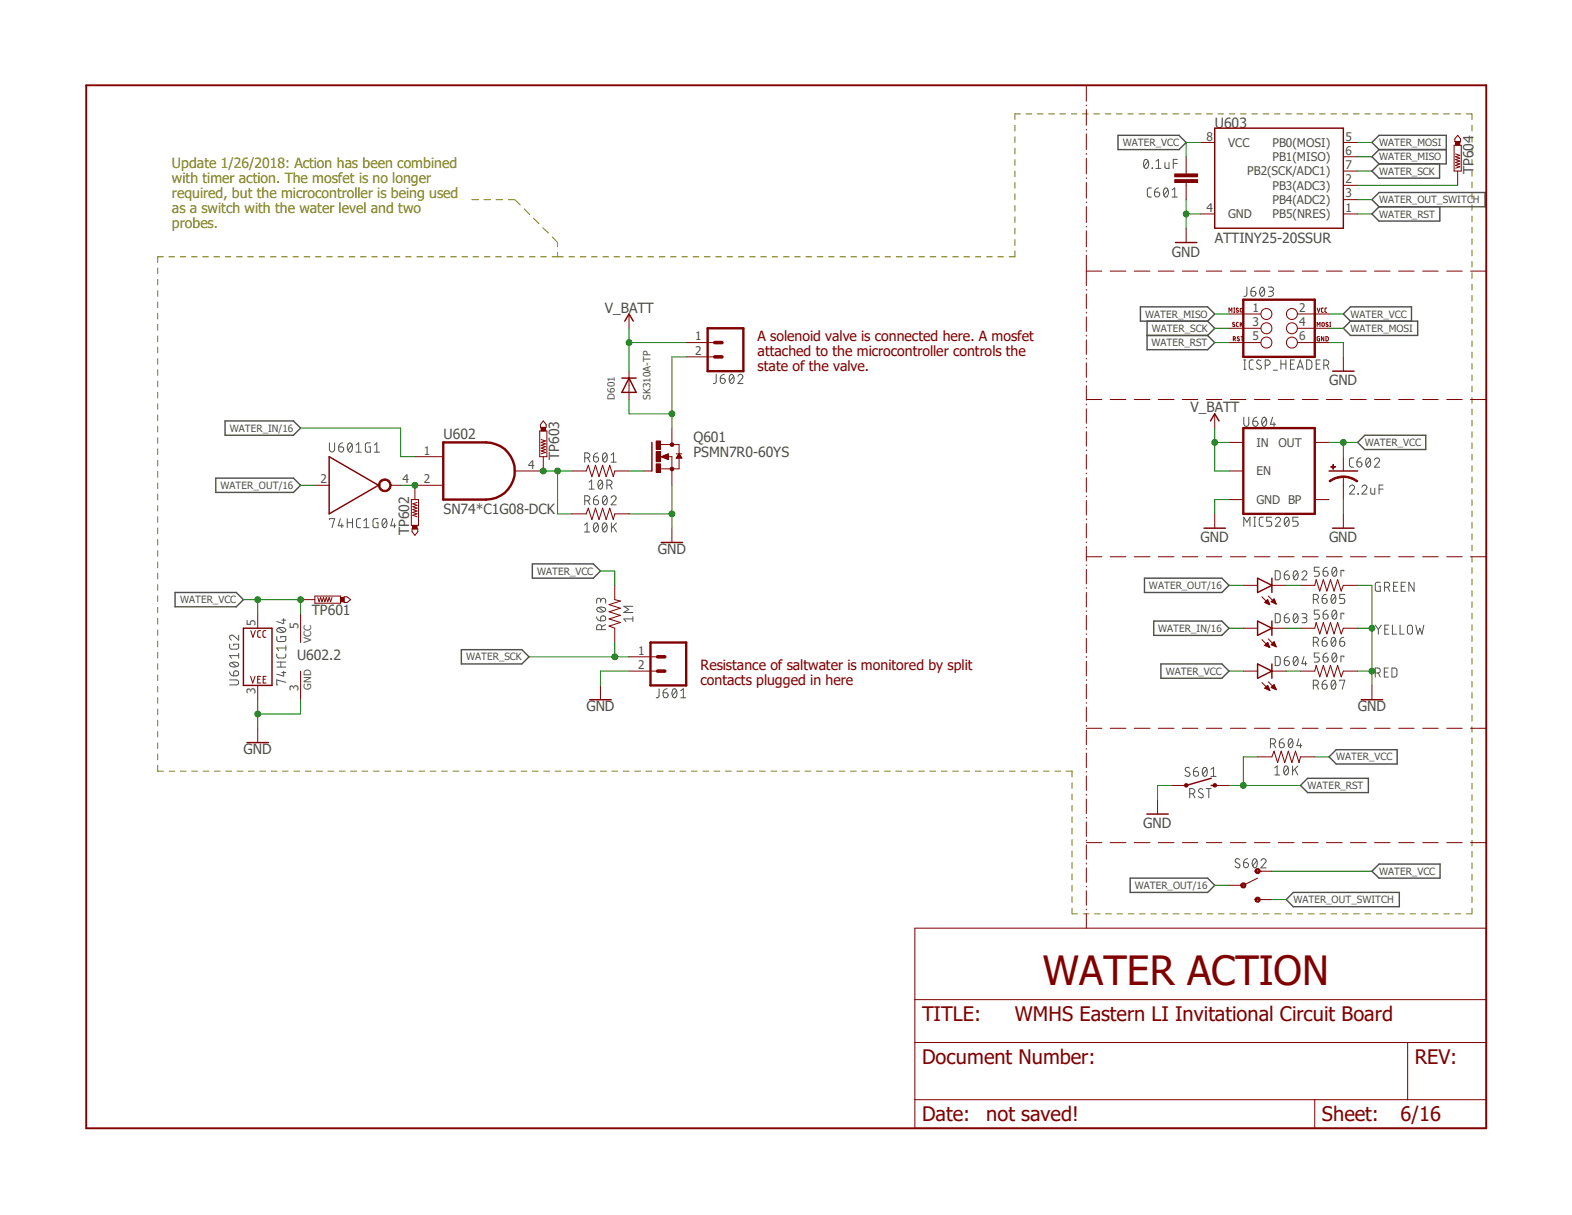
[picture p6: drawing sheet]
<svg xmlns="http://www.w3.org/2000/svg" width="279mm" height="216mm" viewBox="0 0 279 216" stroke-linecap="round" stroke-linejoin="round" font-family="sans-serif">
<path d="M14.8 14.8l249.7 186.2M264.5 14.8l-249.7 186.2" fill="none" stroke="#fff" stroke-width=".18"/>
<g fill="none" stroke="#808000" stroke-width=".18">
<path d="M83.9 35.5h1.1M86 35.5h1.2M88.2 35.5h1.1M90.3 35.5h1.2l1 .9M93.2 37.1l.9 1M94.8 38.8l1 1M180.4 22.3v1M180.4 24.3v1M180.4 26.3v1M180.4 28.4v1M180.4 30.4v1M180.4 32.4v1"/>
<path d="M180.4 34.5v1M180.4 36.5v1M180.4 38.5v1M181.4 20.2h-1v1.1M182.4 20.2h1M184.4 20.2h1M186.4 20.2h1M188.4 20.2h1M190.4 20.2h1M192.4 20.2h1M194.4 20.2h1M196.4 20.2h1"/>
<path d="M198.4 20.2h1M200.4 20.2h1M202.4 20.2h1.1M204.4 20.2h1M206.5 20.2h.9M208.4 20.2h1.1M210.4 20.2h1.1M212.5 20.2h1M214.5 20.2h1M216.5 20.2h1M218.5 20.2h1M220.5 20.2h1"/>
<path d="M222.5 20.2h1M224.5 20.2h1M226.5 20.2h1M228.5 20.2h1M230.5 20.2h1M232.5 20.2h1.1M234.5 20.2h1M236.6 20.2h.9M238.5 20.2h1.1M240.5 20.2h1.1M242.6 20.2h.9M244.6 20.2h1"/>
<path d="M246.5 20.2h1.1M248.6 20.2h1M250.6 20.2h1M252.6 20.2h1M254.6 20.2h1M256.6 20.2h1M258.6 20.2h1M260.6 20.2h1v1.1M261.6 22.3v1M261.6 24.3v1M261.6 26.3v1M261.6 28.3v1"/>
<path d="M261.6 30.3v1M261.6 32.3v1.1M261.6 34.3v1M261.6 36.4v1M261.6 38.4v1M28 47.6v1M28 49.7v.9M28 51.6v1.1M28 53.7v1M28 55.7v1M28 57.7v1M28 59.7v1"/>
<path d="M29 45.6h-1v1.1M30 45.6h1M32 45.6h1M34 45.6h1.1M36 45.6h1M38 45.6h1M40 45.6h1M42 45.6h1.1M44 45.6h1M46.1 45.6h.9M48 45.6h1.1M50 45.6h1.1"/>
<path d="M52.1 45.6h.9M54.1 45.6h1M56 45.6h1.1M58 45.6h1.1M60.1 45.6h.9M62.1 45.6h1M64.1 45.6h1M66.1 45.6h1M68.1 45.6h1M70.1 45.6h1M72.1 45.6h1M74.1 45.6h1"/>
<path d="M76.1 45.6h1M78.1 45.6h1M80.1 45.6h1M82.1 45.6h1M84.1 45.6h1M86.1 45.6h1M88.1 45.6h1M90.1 45.6h1M92.1 45.6h1M94.1 45.6h1M96.1 45.6h1M96.5 40.5l1 .9"/>
<path d="M98.1 45.6h2M98.2 42.1l.9 1v.8M99.1 44.9v.7M101.1 45.6h1M103.1 45.6h1M105.1 45.6h1M107.1 45.6h1.1M109.1 45.6h1.1M111.2 45.6h.9M113.2 45.6h1M115.1 45.6h1.1M117.2 45.6h1"/>
<path d="M119.2 45.6h1M121.2 45.6h1M123.2 45.6h1M125.2 45.6h1M127.2 45.6h1M129.2 45.6h1M131.2 45.6h1M133.2 45.6h1M135.2 45.6h1M137.2 45.6h1M139.2 45.6h1.1M141.2 45.6h1"/>
<path d="M143.3 45.6h1M145.2 45.6h1.1M147.3 45.6h1M149.3 45.6h1M151.3 45.6h1M153.3 45.6h1M155.3 45.6h1M157.3 45.6h1M159.3 45.6h1M161.3 45.6h1M163.3 45.6h1M165.3 45.6h1"/>
<path d="M167.3 45.6h1M169.3 45.6h1M171.3 45.6h1M173.4 45.6h.9M175.3 45.6h1.1M177.3 45.6h1.1M180.4 40.6v1M180.4 42.5v1.1M180.4 44.6v1h-1M261.6 40.4v1M261.6 42.4v1M261.6 44.4v1.1"/>
<path d="M261.6 46.4v1.1M261.6 48.5v1M261.6 50.5v1M261.6 52.5v1M261.6 54.5v1M261.6 56.5v1M261.6 58.5v1.1M28 61.7v1M28 63.7v1M28 65.7v1M28 67.7v1M28 69.7v1"/>
<path d="M28 71.8v.9M28 73.7v1.1M28 75.7v1.1M28 77.8v1M28 79.8v1M261.6 60.6v1M261.6 62.6v1M261.6 64.6v1M261.6 66.6v1M261.6 68.6v1M261.6 70.7v1M261.6 72.7v1"/>
<path d="M261.6 74.7v1M261.6 76.7v1M261.6 78.7v1M28 81.8v1M28 83.8v1M28 85.8v1M28 87.8v1M28 89.8v1M28 91.8v1M28 93.8v1M28 95.8v1.1M28 97.8v1"/>
<path d="M28 99.9v1M261.6 80.7v1M261.6 82.8v1M261.6 84.8v1M261.6 86.8v1M261.6 88.8v1M261.6 90.8v1M261.6 92.8v1.1M261.6 94.8v1.1M261.6 96.9v1M261.6 98.9v1M28 101.9v1"/>
<path d="M28 103.9v1M28 105.9v1M28 107.9v1M28 109.9v1M28 111.9v1M28 113.9v1M28 115.9v1M28 117.9v1.1M28 119.9v1M261.6 100.9v1M261.6 102.9v1M261.6 104.9v1.1"/>
<path d="M261.6 106.9v1M261.6 109v1M261.6 111v1M261.6 113v1M261.6 115v1M261.6 117v1M261.6 119v1.1M28 122v1M28 124v1M28 126v1M28 128v1M28 130v1"/>
<path d="M28 132v1M28 134v1M28 136v1h1M30.1 137h1M32 137h1.1M34.1 137h1M36.1 137h1M38.1 137h1M40.1 137h1M42.2 137h1M44.2 137h1M46.2 137h1"/>
<path d="M48.2 137h1M50.2 137h1M52.2 137h1.1M54.3 137h1M56.3 137h1M58.3 137h1M60.3 137h1M62.3 137h1.1M64.3 137h1.1M66.4 137h1M68.4 137h1M70.4 137h1"/>
<path d="M72.4 137h1M74.5 137h1M76.5 137h1M78.5 137h1M80.5 137h1M82.5 137h1M84.5 137h1.1M86.6 137h1M88.6 137h1M90.6 137h1M92.6 137h1M94.6 137h1"/>
<path d="M96.6 137h1.1M98.7 137h1M100.7 137h1M102.7 137h1M104.7 137h1M106.7 137h1.1M108.8 137h1M110.8 137h1M112.8 137h1M114.8 137h1M116.8 137h1.1M118.9 137h1"/>
<path d="M120.9 137h1M122.9 137h1M124.9 137h1M126.9 137h1M128.9 137h1.1M131 137h1M133 137h1M135 137h1M137 137h1M139 137h1M141.1 137h1M143.1 137h1"/>
<path d="M145.1 137h1M147.1 137h1M149.1 137h1.1M151.2 137h1M153.2 137h1M155.2 137h1M157.2 137h1M159.2 137h1M161.2 137h1.1M163.3 137h1M165.3 137h1M167.3 137h1"/>
<path d="M169.3 137h1M171.3 137h1M173.4 137h1M175.4 137h1M177.4 137h1M179.4 137h1M181.4 137h1.1M183.4 137h1M185.5 137h1M187.5 137h1M189.5 137h1v1M190.5 139.1v1"/>
<path d="M261.6 121.1v1M261.6 123.1v1M261.6 125.1v1M261.6 127.1v1M261.6 129.1v1M261.6 131.1v1.1M261.6 133.2v1M261.6 135.2v1M261.6 137.2v1M261.6 139.2v1M190.5 141.1v1M190.5 143.1v1"/>
<path d="M190.5 145.2v1M190.5 147.2v1M190.5 149.2v1M190.5 151.2v1.1M190.5 153.2v1.1M190.5 155.3v1M190.5 157.3v1.1M190.5 159.3v1.1M261.6 141.2v1M261.6 143.3v1M261.6 145.2v1.1M261.6 147.3v1"/>
<path d="M261.6 149.3v1M261.6 151.3v1M261.6 153.3v1M261.6 155.4v1M261.6 157.4v1M261.6 159.4v1M190.5 161.4v1h1M192.5 162.4h1M194.5 162.4h1M196.5 162.4h1M198.5 162.4h1M200.5 162.4h1"/>
<path d="M202.5 162.4h1M204.6 162.4h.9M206.5 162.4h1.1M208.5 162.4h1M210.6 162.4h.9M212.6 162.4h1M214.5 162.4h1.1M216.6 162.4h1M218.6 162.4h1M220.6 162.4h1M222.5 162.4h1.1M224.6 162.4h1"/>
<path d="M226.6 162.4h1M228.6 162.4h1M230.6 162.4h1M232.6 162.4h1M234.6 162.4h1M236.6 162.4h1M238.6 162.4h1M240.6 162.4h1M242.6 162.4h1M244.6 162.4h1M246.6 162.4h1M248.6 162.4h1"/>
<path d="M250.6 162.4h1M252.6 162.4h1M254.6 162.4h1M256.6 162.4h1M258.6 162.4h1M261.6 161.4v1h-1"/>
</g>
<g fill="none" stroke="#505050" stroke-width=".18">
<path d="M203.5 28.4l.2-.1a.93 .93 0 0 1 0 1.6 .74 .74 0 0 1-.4-1.1zM204 28.7l-.7 .9M204.6 33.4h-.5l-.2 .3 .1 1.1 .1 .2h.5M204.8 29.8l.1 .1zM205.2 34.1l.7 .1a.46 .46 0 0 1 0 .8 .46 .46 0 0 1-.7-.5zM205.4 29.9h.9M205.4 28.7l.5-.4v1.6M205.9 33.4a.72 .72 0 0 0-.7 .7M207 33.4h.2a.82 .82 0 0 1 .4 1.1l-.2 .5h-.2a.82 .82 0 0 1-.4-1.1zM207.1 28.9v.8l.2 .2h.5v-1M207.6 33.7l-.8 1M208.3 35h1"/>
<path d="M208.3 33.7l.5-.3v1.6M208.5 29h.8M209.3 28.3h-.8v1.6M221.6 51v1.3a.4 .4 0 0 1-.5 .4M222.3 51.8h.8a.47 .47 0 0 1 0 .7 .47 .47 0 0 1-.7 0zM223.1 51a.72 .72 0 0 0-.8 .8M224.2 51.1l.1-.1a.96 .96 0 0 1 0 1.7 .98 .98 0 0 1-.1-1.6zM224.7 51.4l-.7 .9M225.4 51h.6a.38 .38 0 0 1 .4 .4 .38 .38 0 0 1-.4 .4h-.4M225.9 51.8a.44 .44 0 0 1 .4 .7l-.4 .2h-.5M58.5 78.7v1.2a.47 .47 0 0 0 .5 .4 .47 .47 0 0 0 .5-.4v-1.2M60.2 79.4h.5a.44 .44 0 0 1 .4 .5 .44 .44 0 0 1-.5 .4 .44 .44 0 0 1-.4-.4z"/>
<path d="M60.9 78.7a.72 .72 0 0 0-.7 .7M61.9 78.9l.3-.2a.96 .96 0 0 1 0 1.6 1.03 1.03 0 0 1-.3-1.4zM62.6 79.1l-.8 .9M63.3 79.1l.5-.4v1.6M65.8 78.7h-.7l-.2 .4 .1 1 .3 .2h.5v-.9h-.3M66.5 79.1l.5-.4v1.6M127.3 66.5v1.3a.38 .38 0 0 1-.5 .4M128 67.2h.6a.46 .46 0 0 1 .3 .5 .46 .46 0 0 1-.4 .4 .46 .46 0 0 1-.5-.4zM128.7 66.5a.72 .72 0 0 0-.7 .7M129.8 66.6l.2-.1a1.02 1.02 0 0 1 0 1.7 1.02 1.02 0 0 1-.2-1.6zM130.4 66.9l-.7 .9M131.1 66.9a.43 .43 0 0 1 .7-.3 .43 .43 0 0 1 .1 .6l-.8 1h.9"/>
<path d="M221.1 74.1v1.2a.45 .45 0 0 0 .3 .4 .45 .45 0 0 0 .5-.2l.1-1.4M221.1 65.6h.3M221.1 64h.3M221.2 64v1.6M222.7 74.8h.5a.46 .46 0 0 1 .4 .5 .46 .46 0 0 1-.5 .4 .46 .46 0 0 1-.4-.4zM222.8 64h-.6l-.2 .3 .1 1.1 .1 .2h.6M223.4 74.1a.72 .72 0 0 0-.7 .7M224.1 64.1l-.4-.1a.37 .37 0 0 0-.3 .2 .37 .37 0 0 0 .1 .4l.5 .3a.37 .37 0 0 1 .2 .4 .37 .37 0 0 1-.3 .3l-.6-.2M224.5 74.2l.2-.1a1.02 1.02 0 0 1 0 1.7 1.02 1.02 0 0 1-.2-1.6zM224.9 64.9h.4a.47 .47 0 0 0 .5-.5 .47 .47 0 0 0-.5-.4h-.4v1.6M225 74.5l-.7 .9M226.2 74.1l-.4 1.3h.9"/>
<path d="M226.3 65.8h.7M226.4 75.1v.7M227.7 64v1.6M227.7 64.7h.9M228.6 64v1.6M229.4 64.7h.5M230.1 64h-.7v1.6h.7M230.5 65.6l.6-1.6 .5 1.6M230.7 65.2h.8M232.2 64l.7 .1 .3 .3v.8l-.1 .2-.4 .2h-.5zM233.9 64.7h.6M234.7 64h-.8v1.6h.8"/>
<path d="M235.3 64.9h.5a.47 .47 0 0 0 .4-.5 .47 .47 0 0 0-.4-.4h-.5v1.6M235.8 64.9l.4 .7M58.5 92.3v-.1h1l-.5 1.6M60.5 92.2l-.4 1.2h.9M60.7 93v.8M61.7 92.2v1.6M61.7 92.9h1M62.7 92.2v1.6M63.3 80.3h.9M64.1 92.2h-.6l-.1 .3v1.1l.3 .2h.4M64.6 93.8h1M64.6 92.5l.5-.3v1.6"/>
<path d="M66.5 80.3h.9M67.2 92.2h-.6l-.3 .1v1.1l.2 .3 .7 .1v-.9h-.3M68.2 92.2h.1a.74 .74 0 0 1 .4 1.1l-.2 .4-.2 .1a.98 .98 0 0 1-.1-1.6zM68.7 92.5l-.7 .9M69.8 92.2l-.3 1.2h.9M70.1 93v.8M103.9 93.3l.5-.4v1.6M103.9 94.5h.9M103.9 81.4h.5a.44 .44 0 0 0 .4-.7l-.4-.2h-.5v1.6M103.9 89h.5a.45 .45 0 0 0 .4-.4 .45 .45 0 0 0-.2-.5h-.7v1.6M104.5 81.4l.4 .7M104.5 89l.4 .7"/>
<path d="M104.7 85.7l.5-.4v1.6M104.7 86.9h.9M105.5 81.2h.5a.46 .46 0 0 1 .4 .5 .46 .46 0 0 1-.5 .4 .46 .46 0 0 1-.4-.4zM105.5 88.8h.5a.46 .46 0 0 1 .4 .5 .46 .46 0 0 1-.5 .4 .46 .46 0 0 1-.4-.4zM105.7 93l.2-.1a.82 .82 0 0 1 .4 1.1l-.2 .5h-.2a.74 .74 0 0 1-.4-1.1zM106.2 80.5a.72 .72 0 0 0-.7 .7M106.2 88.1a.72 .72 0 0 0-.7 .7M106.3 93.3l-.8 .9M106.4 85.5l.3-.2a.98 .98 0 0 1 0 1.6 .74 .74 0 0 1-.4-1.1zM107.1 85.7l-.8 .9M107.2 80.7l.3-.2a1.02 1.02 0 0 1 0 1.6 1.08 1.08 0 0 1-.3-1.4zM107.3 93l.2-.1a.98 .98 0 0 1 0 1.6 .74 .74 0 0 1-.4-1.1z"/>
<path d="M107.3 88.2l.2-.1a.98 .98 0 0 1 0 1.6 .74 .74 0 0 1-.4-1.1zM107.8 93.3l-.7 .9M107.9 86.2h.4a.44 .44 0 0 0 .4-.7l-.4-.2h-.4v1.6M107.9 80.9l-.8 .8M107.9 88.5l-.8 .9M108.4 86.2l.4 .7M108.6 88.5a.44 .44 0 0 1 .6-.4 .44 .44 0 0 1 .2 .7l-.8 .9h.9M108.6 80.9l.5-.4v1.6M108.6 82.1h.9M108.7 92.9v1.6M109 93.6l.6 .9M109.6 92.9l-.9 1"/>
<path d="M221.1 93.5v-1.6l.5 .9 .6-.9v1.6M222.8 93.5h.4M222.8 91.9h.4M223 91.9v1.6M224.5 91.9h-.5l-.2 .4 .1 1 .1 .2h.5M226 91.9h-.9v.7h.6a.46 .46 0 0 1 .3 .5 .46 .46 0 0 1-.3 .4h-.6M226.7 92.3a.44 .44 0 0 1 .6-.4 .44 .44 0 0 1 .2 .7l-.8 .9h.9M228.5 91.9h.2a.74 .74 0 0 1 .4 1.1l-.2 .5h-.2a.98 .98 0 0 1-.2-1.6zM229.1 92.3l-.8 .9M230.7 91.9h-.9v.7h.5a.45 .45 0 0 1 .4 .5 .45 .45 0 0 1-.4 .4h-.5M239.9 86.6a.44 .44 0 0 1 .6-.4 .44 .44 0 0 1 .1 .7l-.7 .9h.8M240.6 81.4h-.6l-.1 .3v1.1l.3 .2h.4"/>
<path d="M241.2 82.1h.5a.46 .46 0 0 1 .4 .5 .46 .46 0 0 1-.5 .4 .46 .46 0 0 1-.4-.5zM241.3 87.7l.1 .1zM241.9 81.4a.72 .72 0 0 0-.7 .7M242.1 86.6a.44 .44 0 0 1 .6-.4 .44 .44 0 0 1 .1 .7l-.7 .9h.9M242.9 81.6l.3-.2a.96 .96 0 0 1 0 1.6 1.03 1.03 0 0 1-.3-1.4zM243.5 81.7l-.7 .9M243.6 86.7v.8l.2 .3h.5v-1.1M244.3 81.7a.44 .44 0 0 1 .6-.3 .44 .44 0 0 1 .2 .7l-.8 .9h.9M245.1 86.9h.7M245.8 86.2h-.7v1.6M40.8 119.4a.72 .72 0 0 0 .7 .7M40.8 114.5l.1 .7 .1 .1 1 .1 .4-.2v-.7h-.9v.2"/>
<path d="M40.9 117.9l.7-.3a.58 .58 0 0 1 .8 .7l-.8 .2a.58 .58 0 0 1-.7-.6zM41.1 117.7l.9 .7M41.6 119.4a.46 .46 0 0 1 .8 0 .46 .46 0 0 1-.4 .7h-.5zM42.4 112.9v.8l-.9-.7a.45 .45 0 0 0-.7 .1 .45 .45 0 0 0 .3 .6M42.4 116.5h-1.6l.3 .5M42.4 116.1v.9M49.2 116.2v.6l.3 .1h1.1l.2-.1v-.6M49.2 113.1v.5l.2 .4h1l.4-.2v-.7h-.9v.3M49.2 117.6h1.6M49.2 118.5h1.6M49.2 111.8a1.09 1.09 0 0 1 1.6 .1 1.02 1.02 0 0 1-1.6 .2zM49.5 111.6l.9 .7"/>
<path d="M49.9 117.6v.9M50.1 119.5h.7M50.1 110.2h.7M50.4 119.3v.8l-1.2-.3M50.4 109.9v.9l-1.2-.4M50.8 114.7v.9M50.8 115.1h-1.6l.3 .5M106 109.6a.72 .72 0 0 0 .8 .7M106.3 108l.5-.1a.58 .58 0 0 1 .8 .6 1.09 1.09 0 0 1-1.6-.2zM106.4 107.9l.9 .8M106.8 106.8l.2-.4a.44 .44 0 0 1 .7 .4v.4M106.8 107l-.1-.5a.37 .37 0 0 0-.4-.2 .37 .37 0 0 0-.3 .4v.5"/>
<path d="M106.8 109.6a.46 .46 0 0 1 .8 0 .46 .46 0 0 1-.4 .7h-.4zM106.9 111.9v-.7a.46 .46 0 0 0-.5-.2 .46 .46 0 0 0-.4 .4v.5h1.7M107.7 111l-.8 .3M112.5 110h-1.6l.4 .4M112.5 109.6v.8M112.5 107.7h-1.6l.9 .6-.9 .5h1.6M226.7 116.7h.6a1.3 1.3 0 0 1 .2 1.4l-.2 .1-.6 .1zM226.7 109.1h.6a1.3 1.3 0 0 1 .2 1.3l-.2 .2-.6 .1zM226.7 101.4l.6 .1a1.25 1.25 0 0 1 0 1.5h-.6zM228.3 117.4h.7a.46 .46 0 0 1-.1 .8 .46 .46 0 0 1-.6-.4zM228.3 109.8h.5a.46 .46 0 0 1 .4 .5 .46 .46 0 0 1-.5 .4 .46 .46 0 0 1-.4-.5zM228.3 102.2h.5a.46 .46 0 0 1 .4 .5 .46 .46 0 0 1-.5 .4 .46 .46 0 0 1-.4-.5z"/>
<path d="M229 116.7a.72 .72 0 0 0-.7 .7M229 109.1a.72 .72 0 0 0-.7 .7M229 101.4a.72 .72 0 0 0-.7 .8M230.1 116.7h.2a.98 .98 0 0 1 0 1.6 .74 .74 0 0 1-.4-1.1zM230.1 109.1h.2a.98 .98 0 0 1 0 1.6 .74 .74 0 0 1-.4-1.1zM230.1 101.5l.2-.1a.98 .98 0 0 1 0 1.6 .74 .74 0 0 1-.4-1.1zM230.6 117l-.7 .9M230.6 109.4l-.7 .9M230.6 101.8l-.7 .9M231.4 109.1h.7a.37 .37 0 0 1 .2 .4 .37 .37 0 0 1-.4 .3h-.3M231.4 101.8a.45 .45 0 0 1 .6-.4 .45 .45 0 0 1 .2 .8l-.8 .8h.9M231.8 116.7l-.4 1.2h.9"/>
<path d="M231.9 109.8h.2a.46 .46 0 0 1 .2 .5 .46 .46 0 0 1-.4 .4h-.5M232 117.6v.7M233.4 114.1h.5a.45 .45 0 0 0 .4-.3 .45 .45 0 0 0-.2-.5l-.7-.1v1.7M233.4 106.5h.5a.45 .45 0 0 0 .4-.3 .45 .45 0 0 0-.2-.5l-.7-.1v1.6M234 114.1l.4 .8M234 106.5l.4 .7M234.5 116h-.9v.8h.5a.46 .46 0 0 1 .4 .4 .46 .46 0 0 1-.4 .4h-.5M234.5 108.4h-.9v.7h.5a.46 .46 0 0 1 .4 .5 .46 .46 0 0 1-.4 .4h-.5M234.5 100.8h-.9v.7h.5a.46 .46 0 0 1 .4 .5 .46 .46 0 0 1-.4 .4h-.5M235 114h.5a.46 .46 0 0 1 .4 .5 .46 .46 0 0 1-.5 .4 .46 .46 0 0 1-.4-.5zM235 106.3h.5a.46 .46 0 0 1 .4 .5 .46 .46 0 0 1-.5 .4 .46 .46 0 0 1-.4-.4zM235.2 116.8h.5a.46 .46 0 0 1 .4 .5 .46 .46 0 0 1-.5 .4 .46 .46 0 0 1-.4-.5z"/>
<path d="M235.2 109.1h.5a.46 .46 0 0 1 .4 .5 .46 .46 0 0 1-.5 .4 .46 .46 0 0 1-.4-.4zM235.2 101.5h.5a.46 .46 0 0 1 .4 .5 .46 .46 0 0 1-.5 .4 .46 .46 0 0 1-.4-.4zM235.7 113.2a.72 .72 0 0 0-.7 .8M235.7 105.6a.72 .72 0 0 0-.7 .7M235.9 116a.72 .72 0 0 0-.7 .8M235.9 108.4a.72 .72 0 0 0-.7 .7M235.9 100.8a.72 .72 0 0 0-.7 .7M236.8 113.3l.2-.1a.98 .98 0 0 1 0 1.7 .74 .74 0 0 1-.4-1.2zM236.8 105.7l.2-.1a.98 .98 0 0 1 0 1.6 .74 .74 0 0 1-.4-1.1zM237 116.1l.2-.1a.74 .74 0 0 1 .4 1.1l-.2 .5h-.2a.98 .98 0 0 1-.2-1.5zM237 108.5l.2-.1a.74 .74 0 0 1 .4 1.1l-.2 .5h-.2a.98 .98 0 0 1-.2-1.5zM237 100.8h.2a.74 .74 0 0 1 .4 1.1l-.2 .5h-.2a.98 .98 0 0 1-.2-1.6z"/>
<path d="M237.4 113.6l-.8 .9M237.4 106l-.8 .9M237.5 116.4l-.7 .9M237.5 108.8l-.7 .9M237.5 101.1l-.7 1M238.1 114h.6a.46 .46 0 0 1 .3 .5 .46 .46 0 0 1-.5 .4 .46 .46 0 0 1-.4-.5zM238.8 113.2a.72 .72 0 0 0-.7 .8M238.8 101.5v-.2h-.5v1.1M238.8 109.1v-.1h-.5v1M238.8 116.8v-.2h-.5v1M239 105.6h-.9v.7h.6a.46 .46 0 0 1 .3 .5 .46 .46 0 0 1-.3 .4h-.6M244.4 119.6l.7-.1a.46 .46 0 0 0 .2-.5 .46 .46 0 0 0-.4-.3h-.5v1.6"/>
<path d="M244.4 111.1l.6 .7M245 119.6l.3 .7M245 111.8v.9M245.3 103.5h-.5l-.3 .1-.1 1.1 .2 .3 .7 .1v-.9h-.2M245.5 111.1l-.5 .7M246 119.4h.6M246.1 104.4h.4a.45 .45 0 0 0 .5-.4 .45 .45 0 0 0-.2-.5h-.7v1.6M246.1 111.8h.6M246.6 104.4l.4 .7M246.8 118.7h-.8v1.6h.8M246.8 111.1h-.7v1.6h.7M247.4 118.7h.7a1.3 1.3 0 0 1 .1 1.4l-.1 .2h-.7z"/>
<path d="M247.5 111.1v1.6h.7M247.7 104.2h.5M248.5 103.5h-.8v1.6h.8M248.8 111.1v1.6h.8M249 104.2h.6M249.8 103.5h-.8v1.6h.8M250.2 111.3a.46 .46 0 0 1 .5-.2 .46 .46 0 0 1 .3 .4v1a.46 .46 0 0 1-.5 .2 .46 .46 0 0 1-.4-.4zM251.3 103.5v1.6l-.9-1.6v1.6M251.6 111.1l.4 1.6 .3-1.1 .4 1.1 .4-1.6M40.8 120.8h1.2a.45 .45 0 0 1 .4 .5 .45 .45 0 0 1-.4 .4h-1.2M50.8 121.2l-1.6-.4v.9h.2M117.1 122.4v1.3a.38 .38 0 0 1-.5 .3"/>
<path d="M117.9 123.1h.5a.44 .44 0 0 1 .3 .7 .44 .44 0 0 1-.8 0zM118.6 122.4a.72 .72 0 0 0-.7 .7M119.7 122.4h.2a.98 .98 0 0 1 0 1.6 .74 .74 0 0 1-.4-1.1zM120.2 122.7l-.7 1M121 124h.9M121 122.7l.5-.3v1.6M211.4 136.5a.41 .41 0 0 0-.6-.1 .41 .41 0 0 0 0 .6l.5 .3a.37 .37 0 0 1 .2 .4 .37 .37 0 0 1-.3 .3l-.6-.2M212.1 137.1h.8a.46 .46 0 0 1-.1 .8 .46 .46 0 0 1-.7-.4zM212.9 136.4a.72 .72 0 0 0-.8 .7M214 136.4h.1a.74 .74 0 0 1 .4 1.1v.3l-.4 .2a.98 .98 0 0 1-.1-1.6zM214.5 136.7l-.7 .9M215.2 136.7l.5-.3v1.6"/>
<path d="M215.2 138h1M225.8 132.2h.5a.45 .45 0 0 0 .4-.4 .45 .45 0 0 0-.2-.5h-.7v1.6M226.4 132.2l.3 .7M226.6 136.4l.4-.3v1.6M226.6 137.7h.9M227.4 132h.5a.46 .46 0 0 1 .4 .5 .46 .46 0 0 1-.5 .4 .46 .46 0 0 1-.4-.5zM228.1 131.3a.72 .72 0 0 0-.7 .7M228.4 136.1h.2a.74 .74 0 0 1 .4 1.1l-.1 .3-.3 .2a1.06 1.06 0 0 1-.2-1.6zM228.9 136.4l-.7 .9M229.2 131.3h.2a.98 .98 0 0 1 0 1.6 1.02 1.02 0 0 1-.2-1.6zM229.7 136.1v1.6M229.7 131.6l-.7 .9"/>
<path d="M230.1 136.7l.6 1M230.7 136.1l-1 1M230.8 131.3l-.3 1.2h.9M231.1 132.2v.7M233.4 121.8h.5a.45 .45 0 0 0 .4-.4 .45 .45 0 0 0-.2-.5h-.7v1.6M234 121.8l.4 .7M235 121.6h.5a.46 .46 0 0 1 .4 .5 .46 .46 0 0 1-.5 .4 .46 .46 0 0 1-.4-.5zM235.7 120.9a.72 .72 0 0 0-.7 .7M236.8 120.9h.2a.98 .98 0 0 1 0 1.6 .74 .74 0 0 1-.4-1.1zM237.4 121.2l-.8 .9M238.1 121v-.1h.9l-.5 1.6M211.5 141.1h.4a.47 .47 0 0 0 .5-.5 .47 .47 0 0 0-.5-.5h-.4v1.7"/>
<path d="M212 141.1l.4 .7M213.8 140.3l-.2-.1a.37 .37 0 0 0-.5 .1 .37 .37 0 0 0 .1 .5l.5 .3a.37 .37 0 0 1 .2 .4 .37 .37 0 0 1-.4 .3l-.5-.2M214.4 140.1h.9M214.8 140.1v1.7M220.3 152.7l-.4-.1a.37 .37 0 0 0-.3 .2 .37 .37 0 0 0 .1 .4l.5 .3a.37 .37 0 0 1 .2 .4 .37 .37 0 0 1-.4 .3l-.5-.2M221 153.3h.5a.44 .44 0 0 1 .4 .5 .44 .44 0 0 1-.4 .4 .44 .44 0 0 1-.5-.4zM221.7 152.6a.72 .72 0 0 0-.7 .7M222.8 152.7l.2-.1a.96 .96 0 0 1 0 1.6 .98 .98 0 0 1-.2-1.5zM223.4 153l-.7 .8M224.1 153a.44 .44 0 0 1 .6-.4 .44 .44 0 0 1 .2 .7l-.8 .9h.9"/>
</g>
<g fill="none" stroke="#505050" stroke-width=".25">
<path d="M198.7 24h10.8l1.3 1.3-1.3 1.3h-10.8zM243.8 35.5l1.3-1.3h18.8v2.5h-18.8zM245.1 26.6h11.9M245.1 26.6l-1.3-1.3 1.3-1.3h11.9v5.1h-11.9M245.1 29.1l-1.3 1.3 1.3 1.3h10.8v-2.6M245.1 26.6l-1.3 1.3 1.3 1.2M245.1 36.7l-1.3 1.3 1.3 1.3h10.8v-2.6M202.7 54.5h11.9l1.3 1.3-1.3 1.3h-11.9zM203.9 59.6h10.7M203.9 57.1v5h10.7l1.3-1.2-1.3-1.3M214.6 57.1l1.3 1.2-1.3 1.3M240 57.1l-1.2-1.3 1.2-1.3h10.9v2.6"/>
<path d="M240 57.1h12v2.5h-12l-1.2-1.3zM40 74.8h12.2l1.2 1.3-1.2 1.2h-12.2zM242.6 77.3h10.8v2.6h-10.8l-1.3-1.3zM38.4 85h13.8l1.2 1.2-1.2 1.3h-13.8zM31.1 105.3h10.9l1.3 1.3-1.3 1.2h-10.9zM82 115.4h10.8l1.2 1.3-1.2 1.3h-10.8zM94.6 100.2h10.9l1.2 1.3-1.2 1.2h-10.9zM203.4 102.7h13.8l1.2 1.3-1.2 1.3h-13.8zM205.1 110.4h12.1l1.2 1.2-1.2 1.3h-12.1zM206.3 118h10.9l1.2 1.3-1.2 1.2h-10.9zM231.1 139.6l1.3-1.3h10.8v2.5h-10.8zM237.5 133.2h10.8v2.6h-10.8l-1.3-1.3z"/>
<path d="M200.9 156h13.7l1.3 1.3-1.3 1.3h-13.7zM229.9 158.6h18.8v2.5h-18.8l-1.3-1.2zM243.8 154.8l1.3-1.3h10.8v2.5h-10.8z"/>
</g>
<g fill="none" stroke="#800000" stroke-width=".18">
<path d="M193.1 15.2v2.8M193.1 18.7v.1M193.1 19.5v2.8M193.1 23v.1M193.1 23.8v2.8M193.1 27.3v.1M193.1 28.1v2.8M193.1 31.6v.1M193.1 32.4v2.8M193.1 35.9v.1M193.1 36.7v2.8M193.1 40.2v.1"/>
<path d="M193.1 41v2.9M193.1 44.5v.2M193.1 45.3v5.5M193.1 51.4v.2M193.1 52.2v2.6M193.1 55.5v.1M193.1 56.3v2.6M193.1 59.6v.1M193.1 48.2h2.7M197.3 48.2h2.8M201.6 48.2h2.8M205.9 48.2h2.8"/>
<path d="M210.1 48.2h2.8M214.4 48.2h2.8M218.7 48.2h2.7M223 48.2h2.7M227.2 48.2h2.8M231.5 48.2h2.8M235.8 48.2h2.7M240 48.2h2.8M244.3 48.2h2.8M248.6 48.2h2.7M252.9 48.2h2.7M257.1 48.2h2.8"/>
<path d="M261.4 48.2h2.8M117.4 79h3.3v1.6M119.4 78.6v.4M193.1 60.4v2.6M193.1 63.7v.1M193.1 64.5v2.6M193.1 67.7v.2M193.1 68.5v2.6M193.1 71.8v.2M193.1 72.6v2.6M193.1 75.9v.1M193.1 76.7v2.6"/>
<path d="M193.1 80v.1M193.1 71h2.7M197.3 71h2.8M201.6 71h2.8M205.9 71h2.8M210.1 71h2.8M214.4 71h2.8M218.7 71h2.7M223 71h2.7M227.2 71h2.8M231.5 71h2.8M235.8 71h2.7"/>
<path d="M240 71h2.8M244.3 71h2.8M248.6 71h2.7M252.9 71h2.7M257.1 71h2.8M261.4 71h2.8M114.3 83.7h1.6M117.3 81.2h2.1v2.5M120.2 80.6h1M120.7 81.3v2h-3.3M193.1 80.8v2.6M193.1 84.1v.1"/>
<path d="M193.1 84.9v2.6M193.1 88.1v.2M193.1 88.9v2.6M193.1 92.2v.1M193.1 93v2.6M193.1 96.3v.1M193.1 97.1v2.6M193.1 98.9h2.7M197.3 98.9h2.8M201.6 98.9h2.8M205.9 98.9h2.8M210.1 98.9h2.8"/>
<path d="M214.4 98.9h2.8M218.7 98.9h2.7M223 98.9h2.7M227.2 98.9h2.8M231.5 98.9h2.8M235.8 98.9h2.7M240 98.9h2.8M244.3 98.9h2.8M248.6 98.9h2.7M252.9 98.9h2.7M257.1 98.9h2.8M261.4 98.9h2.8"/>
<path d="M193.1 100.4v.1M193.1 101.2v2.6M193.1 104.4v.2M193.1 105.3v2.6M193.1 108.5v.2M193.1 109.3v2.6M193.1 112.6v.1M193.1 113.4v2.6M193.1 116.7v.1M193.1 117.5v2.6M193.1 120.8v.1M193.1 121.6v2.6"/>
<path d="M193.1 124.8v.2M193.1 125.6v2.6M193.1 128.9v.2M193.1 129.8v2.5M193.1 133v.1M193.1 133.8v2.6M193.1 137.1v.1M193.1 137.9v2.6M193.1 129.4h2.7M197.3 129.4h2.8M201.6 129.4h2.8M205.9 129.4h2.8"/>
<path d="M210.1 129.4h2.8M214.4 129.4h2.8M218.7 129.4h2.7M223 129.4h2.7M227.2 129.4h2.8M231.5 129.4h2.8M235.8 129.4h2.7M240 129.4h2.8M244.3 129.4h2.8M248.6 129.4h2.7M252.9 129.4h2.7M257.1 129.4h2.8"/>
<path d="M261.4 129.4h2.8M193.1 141.1v.2M193.1 142v2.6M193.1 145.2v.2M193.1 146v2.6M193.1 149.3v.1M193.1 150.1v2.6M193.1 153.4v.1M193.1 154.2v2.6M193.1 157.5v.1M193.1 158.3v2.6M193.1 149.7h2.7"/>
<path d="M197.3 149.7h2.8M201.6 149.7h2.8M205.9 149.7h2.8M210.1 149.7h2.8M214.4 149.7h2.8M218.7 149.7h2.7M223 149.7h2.7M227.2 149.7h2.8M231.5 149.7h2.8M235.8 149.7h2.7M240 149.7h2.8M244.3 149.7h2.8"/>
<path d="M248.6 149.7h2.7M252.9 149.7h2.7M257.1 149.7h2.8M261.4 149.7h2.8M162.6 164.9h101.6v35.6h-101.6zM162.6 177.6h101.6M193.1 161.5v.2M193.1 162.3v2.6M162.6 185.3h101.6M162.6 195.4h101.6M233.7 195.4v5.1M250.2 185.3v10.1"/>
</g>
<path d="M15.3 15.2h248.9v185.3h-248.9z" fill="none" stroke="#800000" stroke-width=".34"/>
<path d="M115.9 78.6v5.1" fill="none" stroke="#800000" stroke-width=".25"/>
<path d="M119.2 78.8h.5v.4h-.5l-.1-.2z" fill-rule="evenodd" fill="#800000"/>
<path d="M119.2 78.8h.5v.4h-.5l-.1-.2z" fill="none" stroke="#800000" stroke-width=".18"/>
<path d="M119.2 83.1h.5v.5h-.5l-.1-.3z" fill-rule="evenodd" fill="#800000"/>
<path d="M119.2 83.1h.5v.5h-.5l-.1-.3z" fill="none" stroke="#800000" stroke-width=".18"/>
<path d="M116.6 82.4h.8v1.5h-.8z" fill-rule="evenodd" fill="#800000"/>
<path d="M116.6 82.4h.8v1.5h-.8z" fill="none" stroke="#800000" stroke-width=".18"/>
<path d="M116.6 78.4h.8v1.5h-.8z" fill-rule="evenodd" fill="#800000"/>
<path d="M116.6 78.4h.8v1.5h-.8z" fill="none" stroke="#800000" stroke-width=".18"/>
<path d="M116.6 80.3h.8v1.7h-.8z" fill-rule="evenodd" fill="#800000"/>
<g fill="none" stroke="#800000" stroke-width=".18">
<path d="M210.8 30.4v.5M210.8 32.4v.5M111.8 55.8v2.5M210.8 40.6v2.5M111.8 66v5M119.4 76.1v2.5M122 60.9h5M122 63.4h5M101.6 83.7h2.6l.4-1 .6 2 .6-2 .7 2 .6-2 .6 2 .7-2 .6 2 .3-1h2.5M101.6 91.3h2.6l.4-1 .6 2 .6-2 .7 2 .6-2 .6 2 .7-2 .6 2 .3-1h2.5M116.6 80.3h.8v1.7h-.8zM117.5 81.2l1.3-.6v1.1z"/>
<path d="M117.6 81.2h1.2M117.7 81.1h1.1M117.8 81.3h1M117.9 81h.9M118 81.4h.8M118.2 80.9h.6M118.2 81.4h.6M118.4 80.8h.4M118.4 81.5h.4M118.6 80.7h.2M118.7 81.6h.1M119.4 83.7v2.5"/>
<path d="M119.4 93.9v2.5M120.2 81.4h1M120.3 81.3h.8M120.4 81.2h.6M120.4 81.1h.6M120.5 81h.4M120.5 80.9h.4M120.6 80.8h.2M120.6 80.7h.1M120.7 80.6l.5 .8h-1zM109.3 104v2.6l1 .2-2.1 .6 2.1 .7-2.1 .6 2.1 .6-2.1 .7 2.1 .6-2.1 .7 1.1 .3v2.6M111.8 116.7h5.1"/>
<path d="M111.8 119.3h5.1M106.7 121.8v2.5"/>
</g>
<path d="M111 57.1l.8-1.3 .8 1.3M208.9 43.1h3.8M110.5 67.2h2.6M111.8 67.2l1.3 2.5h-2.6zM117.5 96.4h3.8M104.8 124.3h3.8" fill="none" stroke="#800000" stroke-width=".25"/>
<path d="M125.8 58.3h6.3v7.7h-6.3zM115.6 114.2h6.4v7.6h-6.4z" fill="none" stroke="#800000" stroke-width=".42"/>
<path d="M127 63.4h1.3M127 60.9h1.3M116.9 119.3h1.3M116.9 116.7h1.3" fill="none" stroke="#800000" stroke-width=".64"/>
<path d="M208.8 30.9h4.1v.5h-4.1z" fill-rule="evenodd" fill="#800000"/>
<path d="M208.8 30.9h4.1v.5h-4.1z" fill="none" stroke="#800000" stroke-width=".18"/>
<path d="M208.8 31.9h4.1v.5h-4.1z" fill-rule="evenodd" fill="#800000"/>
<g fill="none" stroke="#800000" stroke-width=".18">
<path d="M208.8 31.9h4.1v.5h-4.1zM210.8 27.9v2.5M210.8 32.9v2.6M213.4 25.3h2.5M213.4 38h2.5M238.8 25.3h2.5M238.8 27.9h2.5M238.8 38h2.5M238.8 30.4h2.5M238.8 32.9h2.5M238.8 35.5h2.5M218.4 78.6h2.6"/>
<path d="M233.7 78.6h2.5M218.4 88.8h2.6M218.4 83.7h2.6M233.7 88.8h2.5M238.8 84.7v1.5"/>
</g>
<path d="M215.9 22.8h22.9v17.8h-22.9zM236.2 83.7h5.1" fill="none" stroke="#800000" stroke-width=".25"/>
<path d="M221 76.1h12.7v15.2h-12.7z" fill="none" stroke="#800000" stroke-width=".42"/>
<path d="M238.8 84.6a4.2 4.2 0 0 1 2.5 .9l-.1 .1a4.1 4.1 0 0 0-2.4-.8z" fill-rule="evenodd" fill="#800000"/>
<path d="M238.8 84.6a4.2 4.2 0 0 1 2.5 .9l-.1 .1a4.1 4.1 0 0 0-2.4-.8z" fill="none" stroke="#800000" stroke-width=".18"/>
<path d="M236.2 85.5a3.9 3.9 0 0 1 2.6-.9v.2a3.9 3.9 0 0 0-2.4 .8z" fill-rule="evenodd" fill="#800000"/>
<path d="M236.2 85.5a3.9 3.9 0 0 1 2.6-.9v.2a3.9 3.9 0 0 0-2.4 .8z" fill="none" stroke="#800000" stroke-width=".18"/>
<path d="M236.5 82.9l.9 .1z" fill-rule="evenodd" fill="#800000"/>
<path d="M236.5 82.9l.9 .1z" fill="none" stroke="#800000" stroke-width=".18"/>
<path d="M236.9 82.5l.1 .9z" fill-rule="evenodd" fill="#800000"/>
<g fill="none" stroke="#800000" stroke-width=".18">
<path d="M218.4 55.5v-.8l.3 .5 .2-.5v.8M218.4 55.8h5.7M218.4 58.3h5.7M219.3 55.5h.2M219.3 54.7h.2M219.4 54.7v.8M219.4 57.4l-.2-.1-.1 .1 .3 .3 .1 .3h-.2l-.2-.1M220.1 57.3l-.3 .1v.6h.3M220.1 54.8h-.3v.3l.2 .1 .1 .2-.1 .1-.3-.1M220.3 59.9h-.4v.2l.3 .1 .1 .3-.2 .1-.2-.1M220.4 57.3v.7M220.5 54.8h.3v.5l-.1 .2-.3-.2z"/>
<path d="M220.6 59.8h.3M220.6 57.6l.2 .4M220.8 59.8v.8M220.8 57.3l-.4 .4M230.6 55.8h5.6M230.6 58.3h5.6M234.1 58v-.7l.3 .4 .2-.4v.7M234.1 54.7l.3 .8 .2-.8M234.5 59.8l-.4 .1v.1v.5l.4 .1v-.4h-.1M235 57.4h.3v.6h-.3zM235.2 54.7l-.3 .1v.1v.5l.3 .1M235.3 59.8v.8l-.4-.8v.8"/>
<path d="M235.7 59.8h.2l.2 .2v.4l-.2 .2h-.2zM235.8 54.7l-.3 .1v.1v.5l.3 .1M236 57.4l-.2-.1-.1 .1 .4 .4v.2h-.2l-.2-.1M236.3 58h.2M236.3 57.3h.2M236.4 57.3v.7M215.9 73.5v2.6M218.4 60.9h5.7M219.2 60.2l.4-.1-.1-.2-.3-.1v.8M219.4 60.2l.2 .4M230.6 60.9h5.6M238.8 63.4v2.6"/>
<path d="M215.9 91.3v2.6M236.9 82.5l.1 .9zM238.8 81.2v2.5M238.8 86.2v2.6M238.8 91.3v2.6M221 119.3h2.5M221 111.6h2.5M221 104h2.5M224.3 113.7l1.4 1.4M224.3 106l1.4 1.4M224.8 114.7l.9 .4M224.8 114.7l.5-.5 .4 .9"/>
<path d="M224.8 114.7h.7M224.8 107.1l.5-.5 .4 .8zM224.8 107h.7M224.9 114.6h.6M224.9 107.1h.7M224.9 106.9h.6M225 114.8h.6M225 114.5h.5M225 106.8h.4M225.1 114.4h.3M225.1 106.8h.3M225.1 107.2h.5"/>
<path d="M225.2 114.3h.2M225.2 106.7h.1M225.2 114.9h.4M225.3 114.2h.1M225.3 106.6h.1M225.3 107.3h.3M225.4 113.5l1.4 1.4M225.4 114.9h.2M225.4 105.9l1.4 1.4M225.6 107.4h.1M225.6 115h.1M225.9 106.9l.5-.5 .4 .9z"/>
<path d="M226 106.9h.7M226 114.6h.7M226 114.5h.7M226 106.8h.7M226.1 119.3h2.5M226.1 111.6h2.5M226.1 104h2.5M226.1 114.4h.5M226.1 106.8h.5M226.2 114.3h.4M226.2 107h.5M226.2 106.7h.4"/>
<path d="M226.2 114.7h.5M226.3 114.2h.2M226.3 106.6h.2M226.4 114.1h.1M226.4 107.1h.3M226.4 106.5h.1M226.4 114.8h.3M226.4 114l-.5 .6 .9 .3M226.4 114l.4 .9M226.4 114h.1M226.6 107.2h.2M226.7 114.9h.1"/>
<path d="M226.8 107.3h.1M231.1 119.3h2.6l.2-1.1 .7 2.1 .6-2.1 .6 2.1 .7-2.1 .6 2.1 .6-2.1 .7 2.1 .4-1h2.5M231.1 111.6h2.6l.2-1 .7 2 .6-2 .6 2 .7-2 .6 2 .6-2 .7 2 .4-1h2.5M231.1 104h2.6l.2-1 .7 2 .6-2 .6 2 .7-2 .6 2 .6-2 .7 2 .4-1h2.5M224.3 121.3l1.4 1.4M224.8 122.3l.5-.5 .4 .9zM224.8 122.3h.8M224.9 122.2h.6M225 122.1h.5M225 122.4h.6M225 122h.4M225.1 122h.3"/>
<path d="M225.2 121.9h.1M225.3 122.5h.3M225.4 121.2l1.4 1.4M225.5 122.6h.1M225.7 122.7h.1M225.9 122.2l.5-.5 .4 .9zM226 122.1h.7M226.1 122.2h.6M226.1 122h.5M226.2 121.9h.3M226.3 122.3h.4M226.3 121.8h.2"/>
<path d="M226.4 121.7h.1M226.5 122.4h.3M226.7 122.5h.1M243.8 121.8v2.5"/>
<circle cx="225.1" cy="55.8" r=".98"/>
<circle cx="225.1" cy="58.3" r=".98"/>
<circle cx="229.6" cy="55.8" r=".98"/>
<circle cx="229.6" cy="58.3" r=".98"/>
<circle cx="225.1" cy="60.9" r=".98"/>
<circle cx="229.6" cy="60.9" r=".98"/>
</g>
<g fill="none" stroke="#800000" stroke-width=".25">
<path d="M215.1 74.8l.8-1.3 .8 1.3M236.9 66h3.8M214 93.9h3.8M236.9 93.9h3.8M223.5 118l2.6 1.3-2.6 1.2zM223.5 102.7l2.6 1.3-2.6 1.3zM223.5 110.4l2.6 1.2-2.6 1.3zM226.1 102.7v2.6M226.1 110.4v2.5M226.1 118v2.5M215.3 139.6h.6M215.3 138.3l-4.5 1.3"/>
<path d="M241.9 124.3h3.8"/>
</g>
<path d="M221 53.3h12.7v10.1h-12.7z" fill="none" stroke="#800000" stroke-width=".42"/>
<path d="M210.6 139.3h.5v.5h-.5z" fill-rule="evenodd" fill="#800000"/>
<path d="M210.6 139.3h.5v.5h-.5z" fill="none" stroke="#800000" stroke-width=".18"/>
<path d="M215.7 139.3h.5v.5h-.5z" fill-rule="evenodd" fill="#800000"/>
<path d="M208.3 139.6h2.5M215.7 139.3h.5v.5h-.5zM215.9 139.6h2.5M223.5 134.5h2.6l.3-1 .7 2 .6-2 .6 2 .7-2 .6 2 .7-2 .6 2 .2-1h2.6M205.7 142.1v2.6M223.5 156l-2.5 1.3M223.5 159.9h.7M223.5 154.8h.7" fill="none" stroke="#800000" stroke-width=".18"/>
<path d="M203.8 144.7h3.8" fill="none" stroke="#800000" stroke-width=".25"/>
<path d="M223.1 154.5l.6-.2 .2 .2v.6l-.2 .1-.6-.1v-.3h.2l.1-.2h.3l.1 .2-.2 .2h-.2l-.1-.2h-.2z" fill-rule="evenodd" fill="#800000"/>
<path d="M223.1 154.5l.6-.2 .2 .2v.6l-.2 .1-.6-.1v-.3h.2l.1-.2h.3l.1 .2-.2 .2h-.2l-.1-.2h-.2z" fill="none" stroke="#800000" stroke-width=".18"/>
<path d="M223.1 159.6l.6-.2 .3 .5-.1 .2-.2 .2-.6-.2v-.2h.2l.1-.3h.2l.2 .3-.1 .1-.3 .1-.1-.2h-.2z" fill-rule="evenodd" fill="#800000"/>
<path d="M223.1 159.6l.6-.2 .3 .5-.1 .2-.2 .2-.6-.2v-.2h.2l.1-.3h.2l.2 .3-.1 .1-.3 .1-.1-.2h-.2z" fill="none" stroke="#800000" stroke-width=".18"/>
<path d="M220.6 157.1l.5-.2 .3 .4v.3l-.3 .2-.5-.2-.1-.3h.2l.2-.2h.2l.1 .2v.2l-.3 .1-.2-.3h-.2z" fill-rule="evenodd" fill="#800000"/>
<path d="M56 86.2h2.5M69.4 86.2h1.8M73.7 81.2h5.1M73.7 86.2h5.1M91.5 83.7h5.1M218.4 157.3h2.6M220.6 157.1l.5-.2 .3 .4v.3l-.3 .2-.5-.2-.1-.3h.2l.2-.2h.2l.1 .2v.2l-.3 .1-.2-.3h-.2zM223.5 159.9h2.6M223.5 154.8h2.6" fill="none" stroke="#800000" stroke-width=".18"/>
<path d="M78.8 78.6h7.6a5.1 5.1 0 0 1 5.1 5.1 5.1 5.1 0 0 1-5.1 5.1h-7.6z" fill="none" stroke="#800000" stroke-width=".42"/>
<path d="M58.5 81.2l8.8 5-8.8 5.1z" fill="none" stroke="#800000" stroke-width=".25"/>
<path d="M67.6 85.4a1.14 1.14 0 0 1 1.8 .2 1.14 1.14 0 0 1-.7 1.7 1.14 1.14 0 0 1-1.4-1.1h.2a.89 .89 0 0 1 1.3-.7 .89 .89 0 0 1 .2 1.5 .89 .89 0 0 1-1.4-.4l-.1-.4h-.2z" fill-rule="evenodd" fill="#800000"/>
<g fill="none" stroke="#800000" stroke-width=".18">
<path d="M258.4 25.8h1.3v4.6h-1.3zM258.7 27.3l.8 .3-.8 .3 .8 .2-.8 .3 .8 .2-.8 .3 .8 .2-.8 .3 .8 .2-.8 .3M259.1 24l.5 .7v.5h-1v-.5zM67.6 85.4a1.14 1.14 0 0 1 1.8 .2 1.14 1.14 0 0 1-.7 1.7 1.14 1.14 0 0 1-1.4-1.1h.2a.89 .89 0 0 1 1.3-.7 .89 .89 0 0 1 .2 1.5 .89 .89 0 0 1-1.4-.4l-.1-.4h-.2zM44.6 112.1l.4 1.1 .4-1.1M45.8 109.1v2.5M46.3 112.1h-.5v.2v.8l.5 .1M47.2 112.1h-.2l-.3 .2 .1 .8 .4 .1M53.4 109.1v5.1M53.4 119.3v5M44.5 120.2l.4 1.2 .4-1.2M45.8 121.8v2.5"/>
<path d="M45.8 129.4v2.6M45.8 120.7h.4M46.3 120.2h-.5v1.2h.5M46.8 120.7h.4M47.3 120.2h-.5v1.2h.5"/>
</g>
<path d="M43.3 111.6h5v10.2h-5zM43.9 132h3.8" fill="none" stroke="#800000" stroke-width=".25"/>
<path d="M258.7 25.2h.8v.6h-.8z" fill-rule="evenodd" fill="#800000"/>
<path d="M258.7 25.2h.8v.6h-.8zM259.1 30.4v2.5M56 105.9h4.5v1.3h-4.5zM56.5 106.2l.2 .7 .3-.7 .2 .7 .3-.7 .2 .7 .3-.7 .3 .7 .2-.7 .3 .7 .2-.7M61.2 106h.5l.6 .6-.6 .5h-.5z" fill="none" stroke="#800000" stroke-width=".18"/>
<path d="M60.5 106.2h.6v.7h-.6z" fill-rule="evenodd" fill="#800000"/>
<path d="M95.9 76.6h1.3v4.6h-1.3zM96.2 78.1l.7 .3-.7 .2 .7 .3-.7 .2 .7 .3-.7 .2 .7 .3-.7 .2 .7 .3-.7 .2M96.6 74.8l.5 .6v.5h-1v-.5zM53.4 106.6h2.6M60.5 106.2h.6v.7h-.6z" fill="none" stroke="#800000" stroke-width=".18"/>
<path d="M96.2 76h.7v.6h-.7z" fill-rule="evenodd" fill="#800000"/>
<path d="M96.2 76h.7v.6h-.7zM73.1 88.8h1.3v4.5h-1.3zM73.2 94h1.1v.5l-.6 .6-.5-.6zM74.1 89.3l-.7 .2 .7 .3-.7 .2 .7 .3-.7 .3 .7 .2-.7 .3 .7 .2-.7 .3 .7 .2M96.6 81.2v2.5" fill="none" stroke="#800000" stroke-width=".18"/>
<path d="M73.4 93.4h.7v.6h-.7z" fill-rule="evenodd" fill="#800000"/>
<path d="M73.4 93.4h.7v.6h-.7zM73.7 86.2v2.6" fill="none" stroke="#800000" stroke-width=".18"/>
<path d="M111.8 91.3h7.6M119.4 86.2v7.7" fill="none" stroke="#008000" stroke-width=".18"/>
<circle cx="119.4" cy="91.3" r=".51" fill="#008000"/>
<g fill="none" stroke="#008000" stroke-width=".18">
<path d="M210.8 38h2.6M210.8 35.5v5.1M111.8 119.3h-5.1v2.5"/>
<circle cx="119.4" cy="91.3" r=".51"/>
</g>
<circle cx="210.8" cy="38" r=".51" fill="#008000"/>
<g fill="none" stroke="#008000" stroke-width=".18">
<path d="M218.4 88.8h-2.5v2.5M238.8 88.8v2.5M241.3 104h2.5v15.3h-2.5M241.3 111.6h2.5"/>
<circle cx="210.8" cy="38" r=".51"/>
</g>
<circle cx="243.8" cy="111.6" r=".51" fill="#008000"/>
<g fill="none" stroke="#008000" stroke-width=".18">
<path d="M243.8 119.3v2.5"/>
<circle cx="243.8" cy="111.6" r=".51"/>
</g>
<circle cx="243.8" cy="119.3" r=".51" fill="#008000"/>
<g fill="none" stroke="#008000" stroke-width=".18">
<path d="M236.2 60.9h2.6v2.5M45.8 124.3v5.1M53.4 124.3v2.6h-7.6M208.3 139.6h-2.6v2.5"/>
<circle cx="243.8" cy="119.3" r=".51"/>
</g>
<circle cx="45.8" cy="126.9" r=".51" fill="#008000"/>
<g fill="none" stroke="#008000" stroke-width=".18">
<path d="M111.8 58.3v7.7M111.8 60.9h10.2M111.8 83.7h2.5"/>
<circle cx="45.8" cy="126.9" r=".51"/>
</g>
<circle cx="111.8" cy="60.9" r=".51" fill="#008000"/>
<g fill="none" stroke="#008000" stroke-width=".18">
<path d="M215.9 78.6h2.5M215.9 76.1v7.6h2.5"/>
<circle cx="111.8" cy="60.9" r=".51"/>
</g>
<circle cx="215.9" cy="78.6" r=".51" fill="#008000"/>
<g fill="none" stroke="#008000" stroke-width=".18">
<path d="M111.8 71v2.5h7.6M119.4 63.4v12.7"/>
<circle cx="215.9" cy="78.6" r=".51"/>
</g>
<circle cx="119.4" cy="73.5" r=".51" fill="#008000"/>
<g fill="none" stroke="#008000" stroke-width=".18">
<path d="M213.4 25.3h-2.6v2.6M119.4 63.4h2.6M236.2 78.6h5.1M238.8 78.6v2.6M106.7 101.5h2.6v2.5"/>
<circle cx="119.4" cy="73.5" r=".51"/>
</g>
<circle cx="238.8" cy="78.6" r=".51" fill="#008000"/>
<g fill="none" stroke="#008000" stroke-width=".18">
<path d="M236.2 55.8h2.6M43.3 106.6h10.1v2.5M45.8 106.6v2.5M218.4 119.3h2.6M233.7 134.5h2.5M226.1 154.8h17.7"/>
<circle cx="238.8" cy="78.6" r=".51"/>
</g>
<circle cx="45.8" cy="106.6" r=".51" fill="#008000"/>
<circle cx="45.8" cy="106.6" r=".51" fill="none" stroke="#008000" stroke-width=".18"/>
<circle cx="53.4" cy="106.6" r=".51" fill="#008000"/>
<g fill="none" stroke="#008000" stroke-width=".18">
<path d="M109.3 114.2v2.5h2.5"/>
<circle cx="53.4" cy="106.6" r=".51"/>
</g>
<circle cx="109.3" cy="116.7" r=".51" fill="#008000"/>
<g fill="none" stroke="#008000" stroke-width=".18">
<path d="M241.3 30.4h2.5M215.9 58.3h2.5M96.6 83.7h5M99.1 83.7v7.6h2.5M94 116.7h15.3"/>
<circle cx="109.3" cy="116.7" r=".51"/>
</g>
<circle cx="99.1" cy="83.7" r=".51" fill="#008000"/>
<circle cx="99.1" cy="83.7" r=".51" fill="none" stroke="#008000" stroke-width=".18"/>
<circle cx="96.6" cy="83.7" r=".51" fill="#008000"/>
<g fill="none" stroke="#008000" stroke-width=".18">
<path d="M241.3 27.9h2.5M241.3 38h2.5M215.9 55.8h2.5M53.4 76.1h17.8v5.1h2.5M215.9 60.9h2.5M53.4 86.2h2.6M218.4 111.6h2.6M218.4 104h2.6M218.4 139.6h12.7M223.5 134.5h-2.5v5.1M215.9 157.3h2.5"/>
<circle cx="96.6" cy="83.7" r=".51"/>
</g>
<circle cx="221" cy="139.6" r=".51" fill="#008000"/>
<g fill="none" stroke="#008000" stroke-width=".18">
<path d="M241.3 25.3h2.5M241.3 35.5h2.5M236.2 58.3h2.6M71.2 86.2h2.5M228.6 119.3h2.5M228.6 111.6h2.5M228.6 104h2.5M226.1 159.9h2.5"/>
<circle cx="221" cy="139.6" r=".51"/>
</g>
<circle cx="73.7" cy="86.2" r=".51" fill="#008000"/>
<g fill="none" stroke="#008000" stroke-width=".18">
<path d="M241.3 32.9h17.8"/>
<circle cx="73.7" cy="86.2" r=".51"/>
</g>
<text font-size="7.2" fill="#800000" x="185.4" y="175.1">WATER ACTION</text>
<g font-size="3.6" fill="#800000">
<text x="163.9" y="181.4">TITLE:</text>
<text x="180.4" y="181.4">WMHS Eastern LI Invitational Circuit Board</text>
<text x="163.9" y="189.1">Document Number:</text>
<text x="251.5" y="189.1">REV:</text>
<text x="163.9" y="199.2">Date:</text>
<text x="175.3" y="199.2">not saved!</text>
<text x="235" y="199.2">Sheet:</text>
<text x="248.9" y="199.2">6/16</text>
</g>
<g font-size="2.5" fill="#505050">
<text x="215.9" y="22.8">U603</text>
<text x="261.9" y="30.9" transform="rotate(-90 261.9 30.9)">TP604</text>
<text x="208.3" y="45.6">GND</text>
<text x="215.9" y="43.1">ATTINY25-20SSUR</text>
<text x="107.5" y="55.5">V_BATT</text>
<text x="236.2" y="68.5">GND</text>
<text x="78.8" y="78">U602</text>
<text x="211.6" y="73.3">V_BATT</text>
<text x="99.4" y="81.7" transform="rotate(-90 99.4 81.7)">TP603</text>
<text x="123.2" y="81.2">PSMN7R0-60YS</text>
<text x="123.2" y="78.6">Q601</text>
<text x="72.7" y="95.1" transform="rotate(-90 72.7 95.1)">TP602</text>
<text x="78.8" y="91.3">SN74*C1G08-DCK</text>
<text x="116.9" y="98.4">GND</text>
<text x="213.4" y="96.4">GND</text>
<text x="236.2" y="96.4">GND</text>
<text x="55.4" y="109.3">TP601</text>
<text x="52.8" y="117.3">U602.2</text>
<text x="104.2" y="126.4">GND</text>
<text x="241.3" y="126.4">GND</text>
<text x="43.3" y="134">GND</text>
<text x="203.2" y="147.2">GND</text>
</g>
<g font-size="2.5" fill="#808000">
<text x="30.6" y="29.9">Update 1/26/2018: Action has been combined</text>
<text x="30.6" y="32.6">with timer action. The mosfet is no longer</text>
<text x="30.6" y="35.2">required, but the microcontroller is being used</text>
<text x="30.6" y="37.9">as a switch with the water level and two</text>
<text x="30.6" y="40.6">probes.</text>
</g>
<g font-size="2.5" fill="#800000">
<text x="134.7" y="60.6">A solenoid valve is connected here. A mosfet</text>
<text x="134.7" y="63.3">attached to the microcontroller controls the</text>
<text x="134.7" y="66">state of the valve.</text>
<text x="124.5" y="119.1">Resistance of saltwater is monitored by split</text>
<text x="124.5" y="121.8">contacts plugged in here</text>
</g>
<g font-size="2.1" fill="#505050">
<text x="214.4" y="25">8</text>
<text x="218.3" y="26.1">VCC</text>
<text x="226.1" y="28.6">PB1(MISO)</text>
<text x="226.1" y="26.1">PB0(MOSI)</text>
<text x="239.1" y="27.5">6</text>
<text x="239.1" y="25">5</text>
<text x="221.7" y="31.2">PB2(SCK/ADC1)</text>
<text x="226.1" y="33.7">PB3(ADC3)</text>
<text x="239.1" y="30.1">7</text>
<text x="239.1" y="32.6">2</text>
<text x="239.1" y="35.1">3</text>
<text x="214.4" y="37.6">4</text>
<text x="218.3" y="38.8">GND</text>
<text x="226.1" y="36.2">PB4(ADC2)</text>
<text x="226.2" y="38.8">PB5(NRES)</text>
<text x="239.1" y="37.6">1</text>
<text x="222.6" y="55.4">1</text>
<text x="222.6" y="58">3</text>
<text x="230.9" y="55.4">2</text>
<text x="230.9" y="58">4</text>
<text x="123.6" y="60.5">1</text>
<text x="123.6" y="63">2</text>
<text x="222.6" y="60.5">5</text>
<text x="230.9" y="60.5">6</text>
<text x="75.3" y="80.8">1</text>
<text x="93.9" y="83.4">4</text>
<text x="223.3" y="79.4">IN</text>
<text x="227.2" y="79.4">OUT</text>
<text x="57" y="85.9">2</text>
<text x="71.5" y="85.9">4</text>
<text x="75.3" y="85.9">2</text>
<text x="223.3" y="89.5">GND BP</text>
<text x="223.3" y="84.5">EN</text>
<text x="45.4" y="111.3" transform="rotate(-90 45.4 111.3)">5</text>
<text x="53" y="111.8" transform="rotate(-90 53 111.8)">5</text>
<text x="113.4" y="116.4">1</text>
<text x="113.4" y="118.9">2</text>
<text x="45.4" y="123.3" transform="rotate(-90 45.4 123.3)">3</text>
<text x="53" y="122.7" transform="rotate(-90 53 122.7)">3</text>
</g>
<g font-size="1.8" fill="#505050">
<text x="199.6" y="26">WATER_VCC</text>
<text x="245.1" y="28.5">WATER_MISO</text>
<text x="245.1" y="26">WATER_MOSI</text>
<text x="245.1" y="31">WATER_SCK</text>
<text x="245.1" y="38.7">WATER_RST</text>
<text x="245.1" y="36.1">WATER_OUT_SWITCH</text>
<text x="203.5" y="56.4">WATER_MISO</text>
<text x="204.7" y="59">WATER_SCK</text>
<text x="240" y="56.4">WATER_VCC</text>
<text x="240" y="59">WATER_MOSI</text>
<text x="204.7" y="61.5">WATER_RST</text>
<text x="109.3" y="71" transform="rotate(-90 109.3 71)">D601</text>
<text x="115.6" y="71" transform="rotate(-90 115.6 71)">SK310A-TP</text>
<text x="40.9" y="76.7">WATER_IN/16</text>
<text x="242.6" y="79.2">WATER_VCC</text>
<text x="39.2" y="86.9">WATER_OUT/16</text>
<text x="32" y="107.2">WATER_VCC</text>
<text x="95.5" y="102.1">WATER_VCC</text>
<text x="204.2" y="104.6">WATER_OUT/16</text>
<text x="205.9" y="112.3">WATER_IN/16</text>
<text x="55.3" y="114.2" transform="rotate(-90 55.3 114.2)">VCC</text>
<text x="82.8" y="117.3">WATER_SCK</text>
<text x="207.2" y="119.9">WATER_VCC</text>
<text x="55.3" y="122.6" transform="rotate(-90 55.3 122.6)">GND</text>
<text x="237.5" y="135.1">WATER_VCC</text>
<text x="232.4" y="140.2">WATER_RST</text>
<text x="245.1" y="155.4">WATER_VCC</text>
<text x="201.7" y="158">WATER_OUT/16</text>
<text x="229.9" y="160.5">WATER_OUT_SWITCH</text>
</g>
</svg>
